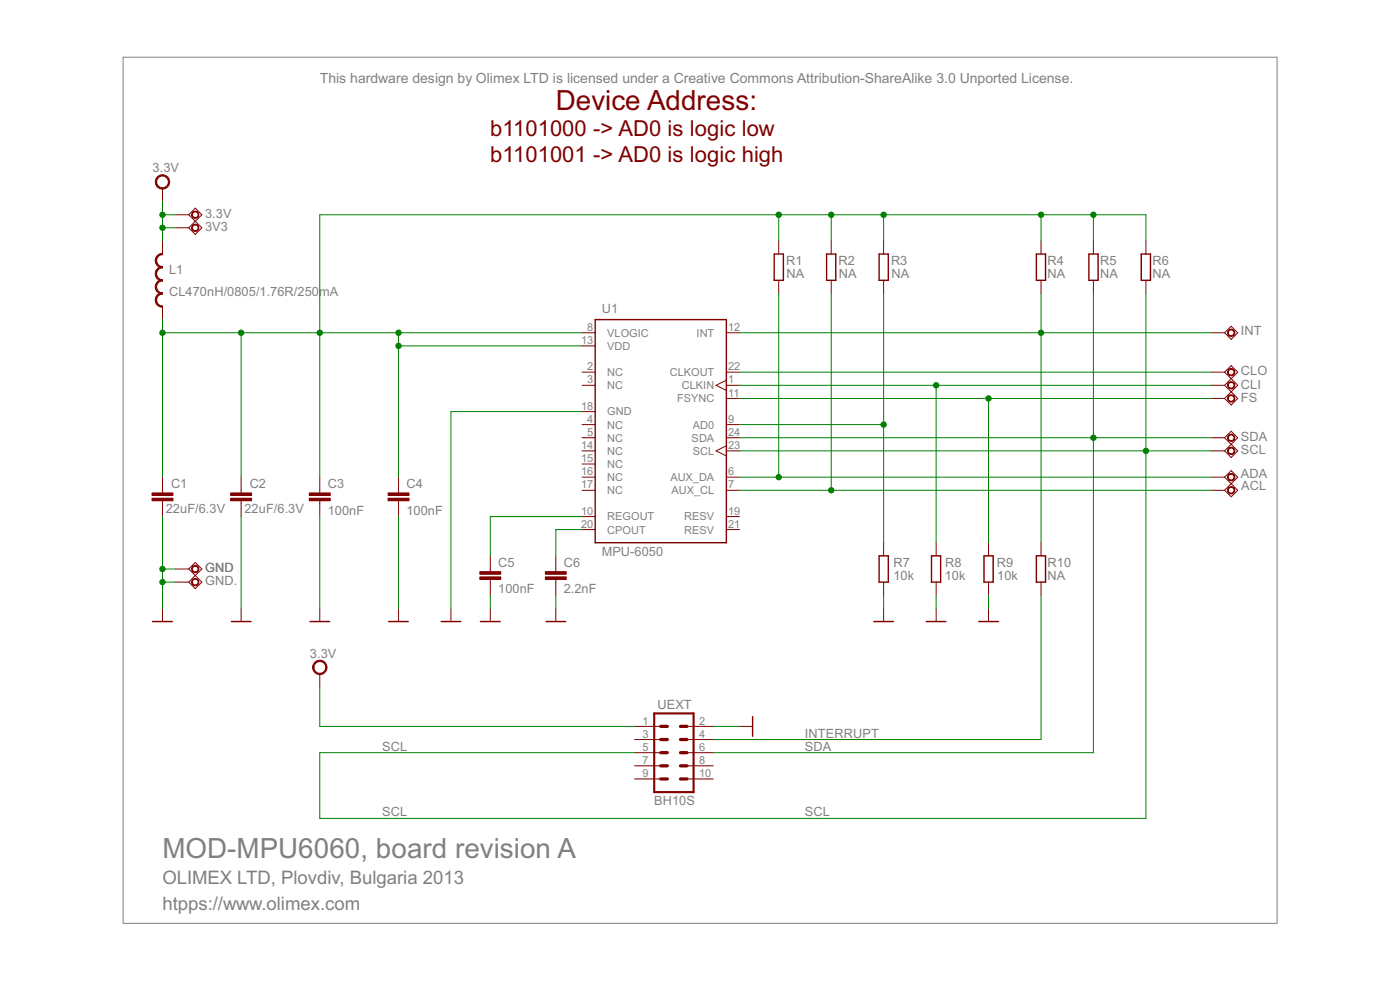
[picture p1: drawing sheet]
<svg xmlns="http://www.w3.org/2000/svg" width="210mm" height="147mm" viewBox="0 0 210 147" stroke-linecap="round" stroke-linejoin="round" font-family="sans-serif">
<path d="M18.5 8.6h173v129.7h-173z" fill="none" stroke="#808080" stroke-width=".15"/>
<g fill="none" stroke="#800000" stroke-width=".21">
<path d="M116.1 38.1h1.4v3.9h-1.4zM123.9 38.1h1.4v3.9h-1.4zM131.8 38.1h1.4v3.9h-1.4zM155.4 38.1h1.4v3.9h-1.4zM163.3 38.1h1.3v3.9h-1.3zM171.1 38.1h1.4v3.9h-1.4zM89.2 47.9h19.7v33.4h-19.7zM22.9 93.1h2.9M34.7 93.1h2.9M46.5 93.1h2.9M58.3 93.1h2.9M66.1 93.1h3"/>
<path d="M72 93.1h3M81.9 93.1h2.9M131 93.1h3M131.8 83.3h1.4v3.9h-1.4zM138.9 93.1h2.9M139.7 83.3h1.3v3.9h-1.3zM146.7 93.1h3M147.5 83.3h1.4v3.9h-1.4zM155.4 83.3h1.4v3.9h-1.4zM112.8 107.4v2.9"/>
</g>
<g fill="none" stroke="#800000" stroke-width=".15">
<path d="M24.4 28.2v2M24.4 36.1v2M26.3 32.2h2M26.3 34.1h2M28.3 32.2l1-1 1 1-1 .9M28.3 32.2l1 .9M29.3 33.1l1 1-1 1-1-1M29.3 33.1l-1 1M116.8 36.1v2M124.6 36.1v2M132.5 36.1v2M156.1 36.1v2"/>
<path d="M163.9 36.1v2M171.8 36.1v2M24.4 45.9v2M87.3 49.8h1.9M87.3 57.7h1.9M87.3 55.8h1.9M87.3 51.8h1.9M108.9 49.8h2M108.9 57l-1.5 .7 1.5 .8M108.9 57.7h2M108.9 55.8h2M108.9 59.7h2"/>
<path d="M116.8 42v2M124.6 42v2M132.5 42v2M156.1 42v2M163.9 42v2M171.8 42v2M181.6 49.8h2M181.6 57.7h2M181.6 55.8h2M181.6 59.7h2M183.6 49.8l1-.9 1 .9-1 1zM183.6 55.8l2 1.9-2 2"/>
<path d="M183.6 55.8l1-1 1 1-2 1.9M183.6 57.7l2 2-1 1-1-1M24.4 71.5v2.3M24.4 75v2.4M36.2 71.5v2.3M36.2 75v2.4M47.9 71.5v2.3M47.9 75v2.4M59.8 71.5v2.3M59.8 75v2.4M87.3 67.5h1.9M87.3 65.6h1.9"/>
<path d="M87.3 63.6h1.9M87.3 71.5h1.9M87.3 73.4h1.9M87.3 77.4h1.9M87.3 69.5h1.9M87.3 61.7h1.9M87.3 79.3h1.9M108.9 67.5h2M108.9 65.6h2M108.9 63.6h2M108.9 71.5h2M108.9 73.4h2"/>
<path d="M108.9 77.4h2M108.9 79.3h2M108.9 66.8l-1.5 .7 1.5 .8M181.6 67.5h2M181.6 65.6h2M181.6 71.5h2M181.6 73.4h2M183.6 65.6l2 1.9-1 1-1-1M183.6 65.6l1-1 1 1-2 1.9M183.6 71.5l1-1 1 1-2 1.9M183.6 71.5l2 1.9-1 1-1-1M24.4 91.1v2"/>
<path d="M26.3 85.2h2M26.3 87.2h2M28.3 85.2l1-.9 1 .9-2 2M28.3 85.2l2 2-1 1-1-1M36.2 91.1v2M47.9 91.1v2M59.8 91.1v2M67.6 91.1v2M73.5 83.3v2.3M73.5 86.8v2.4M73.5 91.1v2M83.3 83.3v2.3"/>
<path d="M83.3 86.8v2.4M83.3 91.1v2M132.5 81.3v2M132.5 87.2v2M132.5 91.1v2M140.4 81.3v2M140.4 87.2v2M140.4 91.1v2M148.2 81.3v2M148.2 87.2v2M148.2 91.1v2M156.1 81.3v2"/>
<path d="M156.1 87.2v2M47.9 101v1.9M95.1 108.8h4M95.1 110.8h4M95.1 112.8h4M95.1 114.7h4M95.1 116.7h4M103 108.8h3.9M103 110.8h3.9M103 112.8h3.9M103 114.7h3.9M103 116.7h3.9"/>
<path d="M110.9 108.8h1.9"/>
</g>
<g fill="#800000" stroke="#800000" stroke-width=".15">
<path d="M34.6 74.6h3.1v.4h-3.1z"/>
<path d="M34.6 73.9h3.1v.3h-3.1z"/>
<path d="M22.8 74.6h3.1v.4h-3.1z"/>
<path d="M22.8 73.9h3.1v.3h-3.1z"/>
<path d="M46.4 74.6h3.1v.4h-3.1z"/>
<path d="M46.4 73.9h3.1v.3h-3.1z"/>
<path d="M58.2 74.6h3.1v.4h-3.1z"/>
<path d="M58.2 73.9h3.1v.3h-3.1z"/>
<path d="M71.9 86.4h3.2v.4h-3.2z"/>
<path d="M71.9 85.6h3.2v.4h-3.2z"/>
<path d="M81.8 86.4h3.1v.4h-3.1z"/>
<path d="M81.8 85.6h3.1v.4h-3.1z"/>
</g>
<g fill="#800000" stroke="#800000" stroke-width=".15">
<path d="M23.6 26.4a1.08 1.08 0 0 1 1.7 .3 1.08 1.08 0 0 1-.7 1.6 1.08 1.08 0 0 1-1.3-1.1h.2a.88 .88 0 0 1 1.2-.8 .88 .88 0 0 1 .2 1.5 .88 .88 0 0 1-1.4-.4v-.3h-.2v-.3z" fill-rule="evenodd"/>
<path d="M47.2 99.2a1.08 1.08 0 0 1 1.7 .3 1.08 1.08 0 0 1-.7 1.5 1.08 1.08 0 0 1-1.3-1h.2a.89 .89 0 0 1 1.3-.8 .89 .89 0 0 1 .1 1.5 .89 .89 0 0 1-1.4-.5v-.2h-.2v-.3z" fill-rule="evenodd"/>
<path d="M28.9 31.8a.55 .55 0 0 1 .8 .1 .55 .55 0 0 1-.3 .8 .55 .55 0 0 1-.7-.5h.2a.43 .43 0 0 1 .6-.4 .43 .43 0 0 1 .1 .7 .43 .43 0 0 1-.7-.2v-.1h-.2z" fill-rule="evenodd"/>
<path d="M28.9 84.9a.55 .55 0 0 1 .9 .1 .55 .55 0 0 1-.4 .8 .55 .55 0 0 1-.7-.6h.2a.44 .44 0 0 1 .6-.3 .44 .44 0 0 1 .1 .7 .44 .44 0 0 1-.7-.2v-.2h-.2z" fill-rule="evenodd"/>
<path d="M28.9 33.7a.55 .55 0 0 1 .9 .2 .55 .55 0 0 1-.4 .8 .55 .55 0 0 1-.7-.6h.2a.43 .43 0 0 1 .6-.3 .43 .43 0 0 1 .1 .7 .43 .43 0 0 1-.7-.2v-.2h-.2z" fill-rule="evenodd"/>
<path d="M28.9 86.8a.55 .55 0 0 1 .9 .2 .55 .55 0 0 1-.4 .8 .55 .55 0 0 1-.7-.6h.2a.44 .44 0 0 1 .6-.4 .44 .44 0 0 1 .1 .8 .44 .44 0 0 1-.7-.2v-.2h-.2z" fill-rule="evenodd"/>
<path d="M184.2 67.2a.55 .55 0 0 1 .9 0 .55 .55 0 0 1-.4 .9 .55 .55 0 0 1-.7-.6h.1a.44 .44 0 0 1 .6-.4 .44 .44 0 0 1 .2 .7 .44 .44 0 0 1-.7-.1l-.1-.2h-.1z" fill-rule="evenodd"/>
<path d="M184.2 65.2a.55 .55 0 0 1 .9 .1 .55 .55 0 0 1-.4 .8 .55 .55 0 0 1-.7-.5h.1a.43 .43 0 0 1 .6-.5 .43 .43 0 0 1 .2 .7 .43 .43 0 0 1-.7-.1l-.1-.1h-.1z" fill-rule="evenodd"/>
<path d="M184.2 49.5a.55 .55 0 0 1 .9 .1 .55 .55 0 0 1-.4 .8 .55 .55 0 0 1-.7-.6h.1a.43 .43 0 0 1 .6-.4 .43 .43 0 0 1 .2 .7 .43 .43 0 0 1-.7-.1l-.1-.2h-.1z" fill-rule="evenodd"/>
<path d="M23.5 38.4a.99 .99 0 0 1 .9-.4v.2a.87 .87 0 0 0-.9 .9h-.2v-.2z" fill-rule="evenodd"/>
<path d="M23.3 39.1h.2v.2a.83 .83 0 0 0 .9 .6v.2h-.2a1.07 1.07 0 0 1-.9-1z" fill-rule="evenodd"/>
<path d="M23.5 40.3l.7-.4h.2v.2a.87 .87 0 0 0-.9 .9h-.2v-.1z" fill-rule="evenodd"/>
<path d="M23.3 41h.2v.2a.83 .83 0 0 0 .9 .7v.2h-.2a1.07 1.07 0 0 1-.9-1.1z" fill-rule="evenodd"/>
<path d="M23.5 42.3l.2-.2 .5-.2h.2v.2a.87 .87 0 0 0-.9 .9h-.2v-.2z" fill-rule="evenodd"/>
<path d="M23.3 43h.2v.2a.83 .83 0 0 0 .9 .7v.1a1.06 1.06 0 0 1-1.1-1z" fill-rule="evenodd"/>
<path d="M23.5 44.3l.2-.2 .5-.2h.2v.1a.9 .9 0 0 0-.9 .9h-.2v-.1z" fill-rule="evenodd"/>
<path d="M23.3 44.9h.2a.87 .87 0 0 0 .9 .9v.2a1.06 1.06 0 0 1-1.1-1.1z" fill-rule="evenodd"/>
<path d="M184.2 71.1a.55 .55 0 0 1 .9 .1 .55 .55 0 0 1-.4 .8 .55 .55 0 0 1-.7-.5h.1a.44 .44 0 0 1 .6-.5 .44 .44 0 0 1 .2 .8 .44 .44 0 0 1-.7-.2l-.1-.1h-.1z" fill-rule="evenodd"/>
<path d="M184.2 73a.56 .56 0 0 1 .9 .1 .56 .56 0 0 1-.3 .9 .56 .56 0 0 1-.8-.6h.1a.44 .44 0 0 1 .6-.4 .44 .44 0 0 1 .2 .7 .44 .44 0 0 1-.7-.1l-.1-.2h-.1z" fill-rule="evenodd"/>
<path d="M184.2 57.3a.56 .56 0 0 1 .9 .1 .56 .56 0 0 1-.3 .8 .56 .56 0 0 1-.8-.5h.1a.44 .44 0 0 1 .6-.4 .44 .44 0 0 1 .2 .7 .44 .44 0 0 1-.7-.1l-.1-.2h-.1z" fill-rule="evenodd"/>
<path d="M184.2 55.4a.55 .55 0 0 1 .9 .1 .55 .55 0 0 1-.4 .8 .55 .55 0 0 1-.7-.5h.1a.44 .44 0 0 1 .6-.5 .44 .44 0 0 1 .2 .7 .44 .44 0 0 1-.7-.1l-.1-.1h-.1z" fill-rule="evenodd"/>
<path d="M184.2 59.3a.56 .56 0 0 1 .9 .1 .56 .56 0 0 1-.3 .8 .56 .56 0 0 1-.8-.5h.1a.44 .44 0 0 1 .6-.4 .44 .44 0 0 1 .2 .7 .44 .44 0 0 1-.7-.1l-.1-.2h-.1z" fill-rule="evenodd"/>
</g>
<path d="M98.1 106.9h5.9v11.8h-5.9z" fill="none" stroke="#800000" stroke-width=".32"/>
<path d="M99.1 116.7h1M99.1 114.7h1M99.1 112.8h1M99.1 110.8h1M99.1 108.8h1M102 116.7h1M102 114.7h1M102 112.8h1M102 110.8h1M102 108.8h1" fill="none" stroke="#800000" stroke-width=".49"/>
<g fill="none" stroke="#008000" stroke-width=".15">
<path d="M24.4 30.2v5.9M24.4 32.2h1.9M24.4 34.1h1.9M116.8 32.2v3.9M124.6 32.2v3.9M132.5 32.2v3.9M156.1 32.2v3.9M163.9 32.2v3.9M171.8 36.1v-3.9h-123.9v39.3M24.4 47.9v23.6M24.4 49.8h62.9M36.2 49.8v21.7"/>
<path d="M59.8 49.8v21.7M59.8 51.8h27.5M110.9 49.8h70.7M110.9 57.7h70.7M110.9 55.8h70.7M110.9 59.7h70.7M116.8 44v27.5M124.6 44v29.4M132.5 44v37.3M140.4 57.7v23.6M148.2 59.7v21.6M156.1 44v37.3"/>
<path d="M163.9 44v68.8h-57M171.8 44v78.6h-123.9v-9.8h47.2M24.4 77.4v13.7M36.2 77.4v13.7M47.9 77.4v13.7M59.8 77.4v13.7M87.3 61.7h-19.7v29.4M87.3 77.4h-13.8v5.9M87.3 79.3h-4v4M110.9 67.5h70.7M110.9 65.6h70.7M110.9 71.5h70.7"/>
<path d="M110.9 73.4h70.7M110.9 63.6h21.6M24.4 85.2h1.9M24.4 87.2h1.9M73.5 89.2v1.9M83.3 89.2v1.9M132.5 89.2v1.9M140.4 89.2v1.9M148.2 89.2v1.9M156.1 89.2v21.6h-49.2M47.9 102.9v5.9h47.2M106.9 108.8h4"/>
</g>
<g fill="#008000" stroke="#008000" stroke-width=".15">
<circle cx="24.4" cy="85.2" r=".4"/>
<circle cx="24.4" cy="87.2" r=".4"/>
<circle cx="24.4" cy="32.2" r=".4"/>
<circle cx="24.4" cy="34.1" r=".4"/>
<circle cx="171.8" cy="67.5" r=".4"/>
<circle cx="163.9" cy="65.6" r=".4"/>
<circle cx="24.4" cy="49.8" r=".4"/>
<circle cx="36.2" cy="49.8" r=".4"/>
<circle cx="47.9" cy="49.8" r=".4"/>
<circle cx="163.9" cy="32.2" r=".4"/>
<circle cx="156.1" cy="32.2" r=".4"/>
<circle cx="59.8" cy="51.8" r=".4"/>
<circle cx="59.8" cy="49.8" r=".4"/>
<circle cx="132.5" cy="32.2" r=".4"/>
<circle cx="116.8" cy="32.2" r=".4"/>
<circle cx="124.6" cy="32.2" r=".4"/>
<circle cx="116.8" cy="71.5" r=".4"/>
<circle cx="124.6" cy="73.4" r=".4"/>
<circle cx="140.4" cy="57.7" r=".4"/>
<circle cx="132.5" cy="63.6" r=".4"/>
<circle cx="148.2" cy="59.7" r=".4"/>
<circle cx="156.1" cy="49.8" r=".4"/>
</g>
<text font-size="4.7" fill="#800000" x="83.3" y="16.4">Device Address:</text>
<text font-size="4.7" fill="#808080" x="24.4" y="128.5">MOD-MPU6060, board revision A</text>
<g font-size="3.7" fill="#800000">
<text x="73.5" y="20.4">b1101000 -&gt; AD0 is logic low</text>
<text x="73.5" y="24.3">b1101001 -&gt; AD0 is logic high</text>
</g>
<g font-size="3.1" fill="#808080">
<text x="24.4" y="136.3">htpps://www.olimex.com</text>
<text x="24.4" y="132.4">OLIMEX LTD, Plovdiv, Bulgaria 2013</text>
</g>
<text font-size="2.3" fill="#808080" x="48" y="12.5">This hardware design by Olimex LTD is licensed under a Creative Commons Attribution-ShareAlike 3.0 Unported License.</text>
<g font-size="2.1" fill="#808080">
<text x="22.9" y="25.8">3.3V</text>
<text x="30.8" y="32.7">3.3V</text>
<text x="30.8" y="34.6">3V3</text>
<text x="25.3" y="41">L1</text>
<text x="117.9" y="39.7">R1</text>
<text x="117.9" y="41.7">NA</text>
<text x="125.7" y="39.7">R2</text>
<text x="125.8" y="41.7">NA</text>
<text x="133.6" y="39.7">R3</text>
<text x="133.6" y="41.7">NA</text>
<text x="157.1" y="41.7">NA</text>
<text x="157.1" y="39.7">R4</text>
<text x="164.9" y="41.7">NA</text>
<text x="164.9" y="39.7">R5</text>
<text x="172.8" y="41.7">NA</text>
<text x="172.8" y="39.7">R6</text>
<text x="25.3" y="44.4">CL470nH/0805/1.76R/250mA</text>
<text x="90.2" y="46.9">U1</text>
<text x="186.1" y="50.2">INT</text>
<text x="186.1" y="58.2">CLI</text>
<text x="186.1" y="56.2">CLO</text>
<text x="186.1" y="60.2">FS</text>
<text x="186.1" y="68">SCL</text>
<text x="186.1" y="66.1">SDA</text>
<text x="186.1" y="71.6">ADA</text>
<text x="24.9" y="76.8">22uF/6.3V</text>
<text x="25.6" y="73.1">C1</text>
<text x="36.6" y="76.8">22uF/6.3V</text>
<text x="37.4" y="73.1">C2</text>
<text x="49.1" y="77.1">100nF</text>
<text x="49.1" y="73.1">C3</text>
<text x="60.9" y="77.1">100nF</text>
<text x="60.9" y="73.1">C4</text>
<text x="186.1" y="73.4">ACL</text>
<text x="90.2" y="83.3">MPU-6050</text>
<text x="30.8" y="85.7">GND</text>
<text x="30.8" y="87.7">GND.</text>
<text x="74.7" y="88.9">100nF</text>
<text x="74.7" y="84.9">C5</text>
<text x="84.5" y="88.9">2.2nF</text>
<text x="84.5" y="84.9">C6</text>
<text x="133.9" y="86.9">10k</text>
<text x="134" y="84.9">R7</text>
<text x="141.7" y="86.9">10k</text>
<text x="141.7" y="84.9">R8</text>
<text x="149.5" y="84.9">R9</text>
<text x="149.5" y="86.9">10k</text>
<text x="157.1" y="86.9">NA</text>
<text x="157.1" y="84.9">R10</text>
<text x="46.5" y="98.5">3.3V</text>
<text x="98.6" y="106.3">UEXT</text>
<text x="57.3" y="112.5">SCL</text>
<text x="120.7" y="112.5">SDA</text>
<text x="120.7" y="110.5">INTERRUPT</text>
<text x="57.3" y="122.3">SCL</text>
<text x="98.1" y="120.5">BH10S</text>
<text x="120.7" y="122.3">SCL</text>
</g>
<g font-size="1.8" fill="#808080">
<text x="87.1" y="51.5">13</text>
<text x="88.1" y="49.6">8</text>
<text x="91" y="50.4">VLOGIC</text>
<text x="91" y="52.4">VDD</text>
<text x="104.4" y="50.5">INT</text>
<text x="109.2" y="49.6">12</text>
<text x="88.1" y="55.5">2</text>
<text x="88.1" y="57.4">3</text>
<text x="91" y="56.3">NC</text>
<text x="91" y="58.3">NC</text>
<text x="100.4" y="56.3">CLKOUT</text>
<text x="102.2" y="58.3">CLKIN</text>
<text x="109.2" y="57.4">1</text>
<text x="109.2" y="59.4">11</text>
<text x="109.2" y="55.5">22</text>
<text x="87.1" y="61.4">18</text>
<text x="88.1" y="63.3">4</text>
<text x="88.1" y="65.3">5</text>
<text x="91" y="64.2">NC</text>
<text x="91" y="62.2">GND</text>
<text x="101.5" y="60.3">FSYNC</text>
<text x="103.9" y="64.2">AD0</text>
<text x="109.2" y="63.3">9</text>
<text x="109.2" y="65.3">24</text>
<text x="87.1" y="67.3">14</text>
<text x="87.1" y="69.2">15</text>
<text x="87.1" y="71.2">16</text>
<text x="91" y="66.2">NC</text>
<text x="91" y="68.1">NC</text>
<text x="91" y="70.1">NC</text>
<text x="103.7" y="66.2">SDA</text>
<text x="103.9" y="68.1">SCL</text>
<text x="109.2" y="71.2">6</text>
<text x="109.2" y="67.3">23</text>
<text x="87.1" y="77.1">10</text>
<text x="87.1" y="73.2">17</text>
<text x="91" y="78">REGOUT</text>
<text x="91" y="72.1">NC</text>
<text x="91" y="74">NC</text>
<text x="100.5" y="72.1">AUX_DA</text>
<text x="100.7" y="74">AUX_CL</text>
<text x="102.6" y="78">RESV</text>
<text x="109.2" y="73.2">7</text>
<text x="109.2" y="77.1">19</text>
<text x="87.1" y="79.1">20</text>
<text x="91" y="79.9">CPOUT</text>
<text x="102.6" y="79.9">RESV</text>
<text x="109.2" y="79.1">21</text>
<text x="96.3" y="108.6">1</text>
<text x="96.3" y="110.5">3</text>
<text x="96.3" y="112.5">5</text>
<text x="104.8" y="108.6">2</text>
<text x="104.8" y="110.5">4</text>
<text x="104.8" y="112.5">6</text>
<text x="96.3" y="114.4">7</text>
<text x="96.3" y="116.4">9</text>
<text x="104.8" y="114.4">8</text>
<text x="104.8" y="116.4">10</text>
</g>
</svg>
